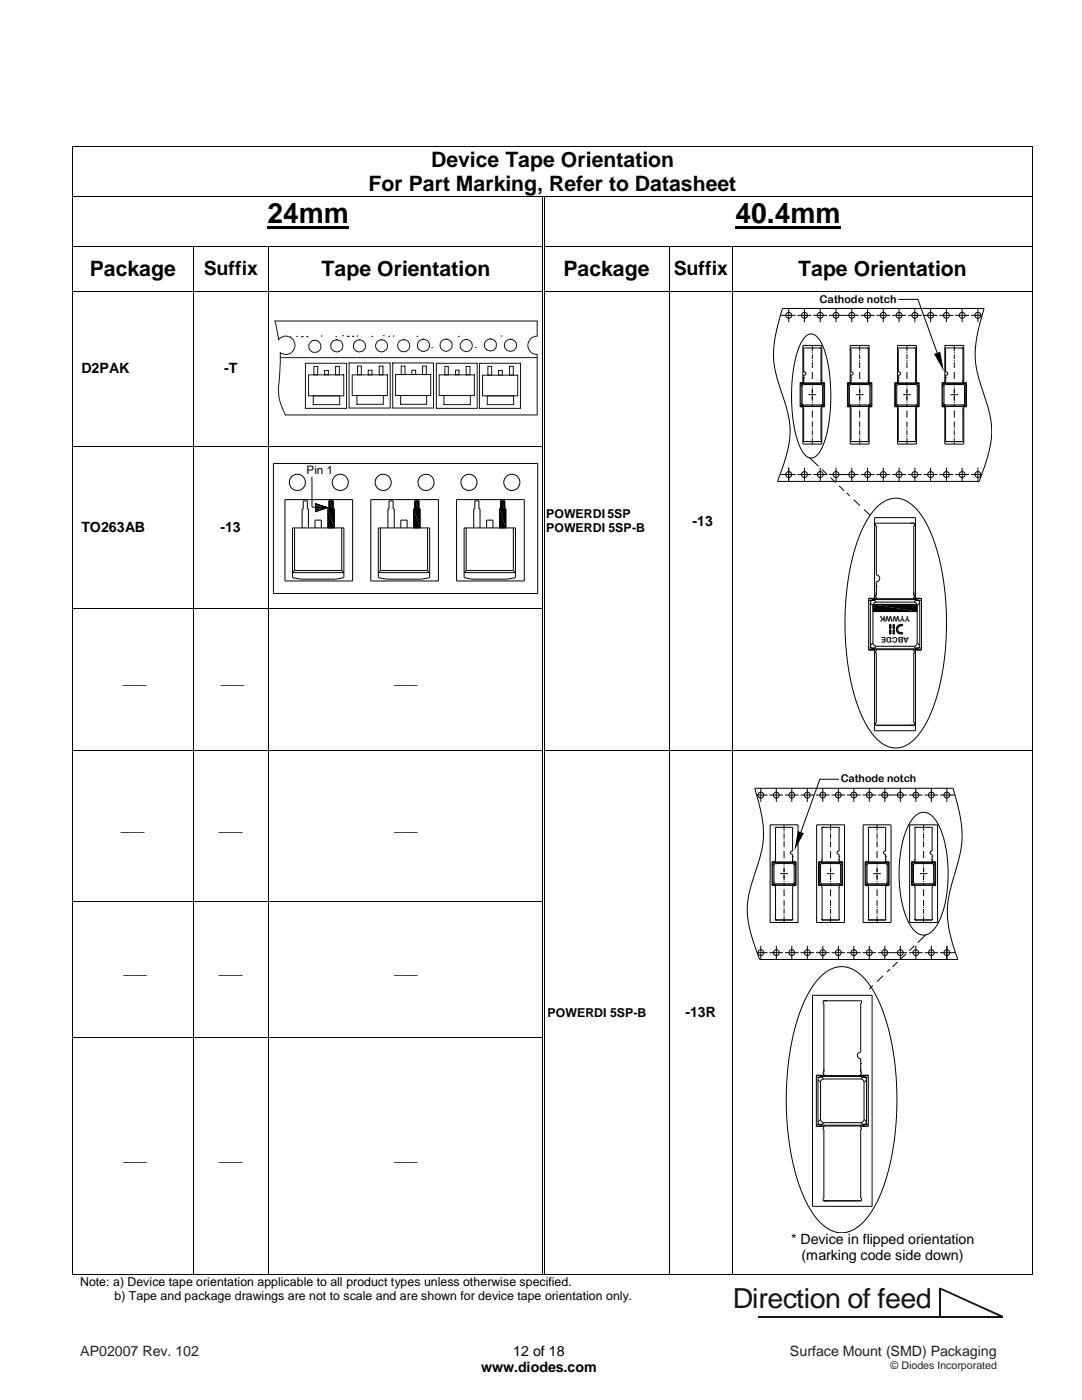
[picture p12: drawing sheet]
<svg xmlns="http://www.w3.org/2000/svg" width="216mm" height="279mm" viewBox="0 0 216 279" stroke-linecap="round" stroke-linejoin="round" font-family="sans-serif">
<g fill="#000">
<path d="M186.4 70.6l1.2-.4 .7 3.9zM65.6 100l.9 1.6h-.9zM65.6 100h.9v1.6zM82.8 100l.8 1.6h-.8zM82.8 100h.8v1.6zM99.9 100l.8 1.6h-.8zM99.9 100h.8v1.6zM62.9 100.4l1.3 .5h-1.3zM62.9 100.9l1.3 .2h-1.3zM62.9 100.9h1.3v.2zM62.9 101.1l1.3 .1h-1.3zM62.9 101.1h1.3v.1z"/>
<path d="M62.9 101.2l1.3 .1h-1.3zM62.9 101.2h1.3v.1zM62.9 101.6h1.3l-1.3 .4zM62.9 101.3l1.3 .3h-1.3zM62.9 101.3h1.3v.3zM64.2 100.9l.7 .2h-.7zM64.2 101.1l.7 .1h-.7zM64.2 101.1h.7v.1zM64.2 101.3h.7l-.7 .3zM64.2 101.2l.7 .1h-.7zM64.2 101.2h.7v.1zM64.9 101.1l.3 .1h-.3z"/>
<path d="M64.9 101.2h.3l-.3 .1zM65.4 101.6l1.3 3.8h-1.3zM65.4 101.6h1.3v3.8zM82.6 101.6l1.2 3.8h-1.2zM82.6 101.6h1.2v3.8zM99.7 101.6l1.2 3.8h-1.2zM99.7 101.6h1.2v3.8zM174.2 120.6l8.8 1.5h-8.8zM174.2 120.6h8.8v1.5zM177.5 124.6l.3 .9h-.3zM177.5 124.6h.3v.9zM177.5 125.7l.3 .8h-.3z"/>
<path d="M177.5 125.7h.3v.8zM178.2 124.6l.3 .9h-.3zM178.2 124.6h.3v.9zM178.2 125.7l.3 .8h-.3zM178.2 125.7h.3v.8zM178.8 125.6l.3 .1zM178.8 125.7l.4 .1zM178.8 125.4l.3 .1zM178.8 125.5l.3 .1h-.3zM178.8 125.5h.3v.1zM178.9 125.8l.3 .1zM178.9 125.3l.2 .1h-.3z"/>
<path d="M178.9 125.3h.3l-.1 .1zM178.9 125.9h.3zM178.9 125.2l.3 .1zM178.9 125.2h.3zM178.9 125.9l.4 .2h-.3zM178.9 125.9l.4 .2zM179 125.1l.2 .1h-.3zM179 125.1h.3l-.1 .1zM179 126.1l.5 .1zM179 125l.3 .1zM179 125h.4zM179.1 126.2h.6z"/>
<path d="M179.1 124.9l.3 .1zM179.1 124.9h.5zM179.1 126.2l.7 .1zM179.1 126.3l1 .1h-.8zM179.1 126.3h1v.1zM179.1 124.9h.7zM179.1 124.9h1zM179.3 126.4l.8 .1zM179.3 126.4h.8v.1zM179.1 124.9l.2-.1 .8 .1zM179.3 124.8h.8v.1zM179.5 126.5h.6z"/>
<path d="M179.3 124.8h.8zM179.5 124.7l.6 .1zM179.5 124.7h.6zM179.7 124.6l.4 .1zM159.2 165.9l1.2 .4-1.9 3.4z"/>
<path d="M14.4 29.2h.2v.2h-.2z" fill-rule="evenodd"/>
<path d="M14.4 29.2h.2v.2h-.2z" fill-rule="evenodd"/>
<path d="M14.4 39.1h.2v.2h-.2z" fill-rule="evenodd"/>
<path d="M108.3 39.1h.1v.2h-.1z" fill-rule="evenodd"/>
<path d="M206 29.2h.2v.2h-.2z" fill-rule="evenodd"/>
<path d="M206 29.2h.2v.2h-.2z" fill-rule="evenodd"/>
<path d="M206 39.1h.2v.2h-.2z" fill-rule="evenodd"/>
<path d="M14.4 49h.2v.2h-.2z" fill-rule="evenodd"/>
<path d="M14.4 58h.2v.2h-.2z" fill-rule="evenodd"/>
<path d="M38.4 49h.2v.2h-.2z" fill-rule="evenodd"/>
<path d="M38.4 58h.2v.2h-.2z" fill-rule="evenodd"/>
<path d="M53.3 45.1h16.3v.6h-16.3z" fill-rule="evenodd"/>
<path d="M53.4 49h.2v.2h-.2z" fill-rule="evenodd"/>
<path d="M53.4 58h.2v.2h-.2z" fill-rule="evenodd"/>
<path d="M108.3 49h.1v.2h-.1z" fill-rule="evenodd"/>
<path d="M108.3 58h.1v.2h-.1z" fill-rule="evenodd"/>
<path d="M108.6 49h.2v.2h-.2z" fill-rule="evenodd"/>
<path d="M108.6 58h.2v.2h-.2z" fill-rule="evenodd"/>
<path d="M133.4 49h.2v.2h-.2z" fill-rule="evenodd"/>
<path d="M133.4 58h.2v.2h-.2z" fill-rule="evenodd"/>
<path d="M146.1 49h.2v.2h-.2z" fill-rule="evenodd"/>
<path d="M146.1 58h.2v.2h-.2z" fill-rule="evenodd"/>
<path d="M146.8 45.1h21v.6h-21z" fill-rule="evenodd"/>
<path d="M206 49h.2v.2h-.2z" fill-rule="evenodd"/>
<path d="M206 58h.2v.2h-.2z" fill-rule="evenodd"/>
<path d="M14.4 88.9h.2v.2h-.2z" fill-rule="evenodd"/>
<path d="M38.4 88.9h.2v.2h-.2z" fill-rule="evenodd"/>
<path d="M53.4 88.9h.2v.2h-.2z" fill-rule="evenodd"/>
<path d="M108.3 88.9h.1v.2h-.1z" fill-rule="evenodd"/>
<path d="M108.6 88.9h.2v.2h-.2z" fill-rule="evenodd"/>
<path d="M133.4 88.9h.2v.2h-.2z" fill-rule="evenodd"/>
<path d="M146.1 88.9h.2v.2h-.2z" fill-rule="evenodd"/>
<path d="M206 88.9h.2v.2h-.2z" fill-rule="evenodd"/>
<path d="M14.4 121.4h.2v.2h-.2z" fill-rule="evenodd"/>
<path d="M38.4 121.4h.2v.2h-.2z" fill-rule="evenodd"/>
<path d="M53.4 121.4h.2v.2h-.2z" fill-rule="evenodd"/>
<path d="M108.3 121.4h.1v.2h-.1z" fill-rule="evenodd"/>
<path d="M108.6 121.4h.2v.2h-.2z" fill-rule="evenodd"/>
<path d="M133.4 121.4h.2v.2h-.2z" fill-rule="evenodd"/>
<path d="M146.1 121.4h.2v.2h-.2z" fill-rule="evenodd"/>
<path d="M206 121.4h.2v.2h-.2z" fill-rule="evenodd"/>
<path d="M14.4 149.7h.2v.2h-.2z" fill-rule="evenodd"/>
<path d="M38.4 149.7h.2v.2h-.2z" fill-rule="evenodd"/>
<path d="M53.4 149.7h.2v.2h-.2z" fill-rule="evenodd"/>
<path d="M108.3 149.7h.1v.2h-.1z" fill-rule="evenodd"/>
<path d="M108.6 149.7h.2v.2h-.2z" fill-rule="evenodd"/>
<path d="M133.4 149.7h.2v.2h-.2z" fill-rule="evenodd"/>
<path d="M146.1 149.7h.2v.2h-.2z" fill-rule="evenodd"/>
<path d="M206 149.7h.2v.2h-.2z" fill-rule="evenodd"/>
<path d="M14.4 179.8h.2v.1h-.2z" fill-rule="evenodd"/>
<path d="M38.4 179.8h.2v.1h-.2z" fill-rule="evenodd"/>
<path d="M53.4 179.8h.2v.1h-.2z" fill-rule="evenodd"/>
<path d="M108.3 179.8h.1v.1h-.1z" fill-rule="evenodd"/>
<path d="M108.6 179.8h.2v.1h-.2z" fill-rule="evenodd"/>
<path d="M133.4 179.8h.2v.1h-.2z" fill-rule="evenodd"/>
<path d="M146.1 179.8h.2v.1h-.2z" fill-rule="evenodd"/>
<path d="M206 179.8h.2v.1h-.2z" fill-rule="evenodd"/>
<path d="M14.4 207h.2v.2h-.2z" fill-rule="evenodd"/>
<path d="M38.4 207h.2v.2h-.2z" fill-rule="evenodd"/>
<path d="M53.4 207h.2v.2h-.2z" fill-rule="evenodd"/>
<path d="M108.3 207h.1v.2h-.1z" fill-rule="evenodd"/>
<path d="M108.6 207h.2v.2h-.2z" fill-rule="evenodd"/>
<path d="M133.4 207h.2v.2h-.2z" fill-rule="evenodd"/>
<path d="M146.1 207h.2v.2h-.2z" fill-rule="evenodd"/>
<path d="M206 207h.2v.2h-.2z" fill-rule="evenodd"/>
<path d="M14.4 254.2h.2v.2h-.2z" fill-rule="evenodd"/>
<path d="M14.4 254.2h.2v.2h-.2z" fill-rule="evenodd"/>
<path d="M38.4 254.2h.2v.2h-.2z" fill-rule="evenodd"/>
<path d="M53.4 254.2h.2v.2h-.2z" fill-rule="evenodd"/>
<path d="M108.3 254.2h.1v.2h-.1z" fill-rule="evenodd"/>
<path d="M133.4 254.2h.2v.2h-.2z" fill-rule="evenodd"/>
<path d="M146.1 254.2h.2v.2h-.2z" fill-rule="evenodd"/>
<path d="M206 254.2h.2v.2h-.2z" fill-rule="evenodd"/>
<path d="M206 254.2h.2v.2h-.2z" fill-rule="evenodd"/>
</g>
<g fill="none" stroke="#000" stroke-width=".2">
<path d="M14.5 29.4v9.7M14.5 39.3v9.7M14.6 29.3h191.4M14.6 39.2h93.7M108.3 39.3v9.7M108.4 39.2h97.6M108.7 39.3v9.7M206.1 29.4v9.7M206.1 39.3v9.7M14.5 49.2v8.8M14.5 58.2v30.7M14.6 49.1h23.8"/>
<path d="M14.6 58.1h23.8M38.5 49.2v8.8M38.5 58.2v30.7M38.6 49.1h14.8M38.6 58.1h14.8M53.5 49.2v8.8M53.5 58.2v30.7M53.6 49.1h54.7M53.6 58.1h54.7M108.3 49.2v8.8M108.3 58.2v30.7M108.7 49.2v8.8"/>
<path d="M108.7 58.2v30.7M108.8 49.1h24.6M108.8 58.1h24.6M133.5 49.2v8.8M133.5 58.2v30.7M133.6 49.1h12.5M133.6 58.1h12.5M146.2 49.2v8.8M146.2 58.2v30.7M146.3 49.1h59.7M146.3 58.1h59.7M179.3 59.7h3.9l3.8 10.7"/>
<path d="M206.1 49.2v8.8M206.1 58.2v30.7M155.7 62.9h3.1M156.1 61.6h40.3a26.1 26.1 0 0 0-1.7 10.9v.5a43.8 43.8 0 0 0 2.4 8 17 17 0 0 1-.6 11.8l-1.1 3.3h-40.3l.8-2.2a18.6 18.6 0 0 0 1.3-11.3l-.7-2.6a36.2 36.2 0 0 1-2-7 23.2 23.2 0 0 1 1.3-10.3zM157.4 61.6v2.7M159.1 62.9h2.8M159.7 76.6h.5v-7.7h3.8v7.7h.5M159.7 76.4h4.8M159.8 76.8v3.9M159.8 76.8l.3 .3M160.1 77.1v3.4M160.1 76.5l-.3 .3"/>
<path d="M160.1 76.5h4M160.1 76.5l.3 .2M160.2 76.4h-.5v4.8h.5M160.4 76.5v-1.6l.3-.1 .1-.3-.2-.2-.2-.1-.1-4.8h3.6l-.1 7.1M160.4 76.7l-.3 .4M160.4 76.7h3.4M160.5 75.4h.1M160.5 61.6v2.7M160.7 67.2a1.6 1.6 0 0 1 2.7 .4 19.8 19.8 0 0 1 2.4 9.9 26.5 26.5 0 0 1-2 12.4l-.4 .4a1.72 1.72 0 0 1-1.5 1.1 1.72 1.72 0 0 1-1.6-1.1 21.3 21.3 0 0 1-2.4-10.6 24.5 24.5 0 0 1 2.1-11.6zM161.3 78.8h1.6M162.1 68.9v1.2M162.1 70.3v.2"/>
<path d="M162.1 70.7v1M162.1 71.9v.2M162.1 72.3v1.1M162.1 74.2v1.4M162.1 76.4v.5M162.1 77.1v.2M162.1 77.5v1M162.1 78.7v.2M162.1 79.1v1M162.3 62.9h2.7M163.7 61.6v2.7M163.8 76.7l.3 .4"/>
<path d="M164 76.4h.5v4.8h-.5M164.1 76.5l.3 .3M164.1 76.5l-.3 .2M164.1 77.1v3.4M164.4 76.8v3.9M164.4 76.8l-.3 .3M165.4 62.9h5.9M166.8 61.6v2.7M169.1 76.6h.5v-7.7h3.8v7.7h.6M169.1 76.4h4.9M169.3 76.8v3.9M169.3 76.8l.2 .3"/>
<path d="M169.5 77.1v3.4M169.6 76.5l-.3 .3M169.6 76.5h3.9M169.6 76.5l.2 .2M169.6 76.4h-.5v4.8h.5M169.8 76.5v-1.6a.33 .33 0 0 0 .4-.4 .33 .33 0 0 0-.4-.3l-.1-4.8h3.6v7.1M169.8 76.7l-.3 .4M169.8 76.7h3.5M169.9 75.4h.1M170 61.6v2.7M170.8 78.8h1.5M171.5 68.9v1.2"/>
<path d="M171.5 70.3v.2M171.5 70.7v1M171.5 71.9v.2M171.5 72.3v1.1M171.5 74.2v1.4M171.5 76.4v.5M171.5 77.1v.2M171.5 77.5v1M171.5 78.7v.2M171.5 79.1v1M171.7 62.9h2.8M173.1 61.6v2.7"/>
<path d="M173.3 76.7l.3 .4M173.4 76.4h.6v4.8h-.6M173.5 76.5l.3 .3M173.5 76.5l-.2 .2M173.6 77.1v3.4M173.8 76.8v3.9M173.8 76.8l-.2 .3M174.9 62.9h2.7M176.2 61.6v2.7M178 62.9h2.8M178.5 76.6h.6v-7.7h3.8v7.7h.5M178.5 76.4h4.9"/>
<path d="M178.7 76.8v3.9M178.7 76.8l.2 .3M178.9 77.1v3.4M179 76.5l-.3 .3M179 76.5h3.9M179 76.5l.2 .2M179.1 76.4h-.6v4.8h.6M179.2 76.5v-1.6a.33 .33 0 0 0 .5-.4 .33 .33 0 0 0-.5-.3v-4.8h3.6l-.1 7.1M179.2 76.7l-.3 .4M179.2 76.7h3.5M179.4 75.4h.1M179.4 61.6v2.7"/>
<path d="M180.2 78.8h1.5M181 68.9v1.2M181 70.3v.2M181 70.7v1M181 71.9v.2M181 72.3v1.1M181 74.2v1.4M181 76.4v.5M181 77.1v.2M181 77.5v1M181 78.7v.2M181 79.1v1"/>
<path d="M181.2 62.9h2.7M182.5 61.6v2.7M182.7 76.7l.3 .4M182.9 76.4h.5v4.8h-.5M182.9 76.5l.4 .3M182.9 76.5l-.2 .2M183 77.1v3.4M183.3 76.8v3.9M183.3 76.8l-.3 .3M184.3 62.9h2.8M185.7 61.6v2.7M187.5 62.9h2.7"/>
<path d="M188 76.6h.5v-7.7h3.8v7.7h.6M188 76.4h4.9M188.1 76.8v3.9M188.1 76.8l.3 .3M188.4 77.1v3.4M188.4 76.5l-.3 .3M188.4 76.5h4M188.4 76.5l.3 .2M188.5 76.4h-.5v4.8h.5M188.7 76.5v-1.6a.33 .33 0 0 0 .4-.4 .33 .33 0 0 0-.4-.3l-.1-4.8h3.6l-.1 7.1M188.7 76.7l-.3 .4M188.7 76.7h3.4"/>
<path d="M188.8 75.4h.1M188.8 61.6v2.7M189.6 78.8h1.6M190.4 68.9v1.2M190.4 70.3v.2M190.4 70.7v1M190.4 71.9v.2M190.4 72.3v1.1M190.4 74.2v1.4M190.4 76.4v.5M190.4 77.1v.2M190.4 77.5v1"/>
<path d="M190.4 78.7v.2M190.4 79.1v1M190.6 62.9h2.8M192 61.6v2.7M192.1 76.7l.4 .4M192.3 76.4h.6v4.8h-.6M192.4 76.5l.3 .3M192.4 76.5l-.3 .2M192.5 77.1v3.4M192.7 76.8v3.9M192.7 76.8l-.2 .3M193.8 62.9h2.2"/>
<path d="M195.1 61.6v2.7M14.5 89.1v32.3M14.6 89h23.8M38.5 89.1v32.3M38.6 89h14.8M53.5 89.1v32.3M53.6 89h54.7M54.6 92.5h52.7v26h-52.7zM56.9 99.7h13.5v16.2h-13.5zM62.2 95.2l.1 6M65.6 100h.9v1.6h.2v3.8h-1.3v-3.8h.2zM74 99.7h13.5v16.2h-13.5z"/>
<path d="M82.8 100h.8v1.6h.2v3.8h-1.2v-3.8h.2zM91.1 99.7h13.5v16.2h-13.5zM99.9 100h.8v1.6h.2v3.8h-1.2v-3.8h.2zM108.3 89.1v32.3M108.7 89.1v32.3M133.5 89.1v32.3M146.2 89.1v32.3M155.7 94.7h3.1M157.4 93.3v2.8M159.1 94.7h2.8M159.7 81h.5v7.6h3.8v-7.6h.5M159.7 81.1h4.8"/>
<path d="M159.8 80.7l.3 .4M160.1 80.5l.3 .3M160.1 80.5l-.3 .2M160.1 81.1h4M160.4 81.1l-.1 7h3.6l-.1-7M160.4 80.8h3.4M160.4 80.8l-.3 .3M160.5 93.3v2.8M161.6 91.4l1.7 1.6M162.1 80.3v.1M162.1 80.7v.4M162.1 81.9v1.4"/>
<path d="M162.1 84.1v1.2M162.1 85.5v.2M162.1 85.9v1M162.1 87.1v.2M162.1 87.4v1.2M162.3 94.7h2.7M163.7 93.3v2.8M163.8 80.8l.3 .3M164 93.7l1 1M164.1 80.5l-.3 .3M164.1 80.5l.3 .2M164.4 80.7l-.3 .4"/>
<path d="M165.4 94.7h5.9M165.7 95.3l1 1M166.8 93.3v2.8M167.4 97l1 .9M168.9 98.4l.7 .5M169.1 81h.5v7.6h3.8v-7.6h.6M169.1 81.1h4.9M169.3 80.7l.3 .4M169.5 80.5l.3 .3M169.5 80.5l-.2 .2M169.6 81.1h3.9M169.8 81.1l-.1 7h3.6v-7"/>
<path d="M169.8 80.8h3.5M169.8 80.8l-.2 .3M170 93.3v2.8M170.4 99.7l1.2 1.2M171.5 80.3v.1M171.5 80.7v.4M171.5 81.9v1.4M171.5 84.1v1.2M171.5 85.5v.2M171.5 85.9v1M171.5 87.1v.2M171.5 87.4v1.2"/>
<path d="M171.7 94.7h2.8M173.1 93.3v2.8M173.3 80.8l.2 .3M173.6 80.5l-.3 .3M173.6 80.5l.2 .2M173.8 80.7l-.3 .4M174.9 94.7h2.7M176.2 93.3v2.8M178 94.7h2.8M178.5 81h.6v7.6h3.8v-7.6h.5M178.5 81.1h4.9M178.7 80.7l.3 .4"/>
<path d="M178.9 80.5l.3 .3M178.9 80.5l-.2 .2M179 81.1h3.9M179.2 81.1v7h3.6l-.1-7M179.2 80.8h3.5M179.2 80.8l-.2 .3M179.4 93.3v2.8M181 80.3v.1M181 80.7v.4M181 81.9v1.4M181 84.1v1.2M181 85.5v.2"/>
<path d="M181 85.9v1M181 87.1v.2M181 87.4v1.2M181.2 94.7h2.7M182.5 93.3v2.8M182.7 80.8l.2 .3M183 80.5l-.3 .3M183 80.5l.3 .2M183.3 80.7l-.4 .4M184.3 94.7h2.8M185.7 93.3v2.8M187.5 94.7h2.7"/>
<path d="M188 81h.5v7.6h3.8v-7.6h.6M188 81.1h4.9M188.1 80.7l.3 .4M188.4 80.5l.3 .3M188.4 80.5l-.3 .2M188.4 81.1h4M188.7 81.1l-.1 7h3.6l-.1-7M188.7 80.8h3.4M188.7 80.8l-.3 .3M188.8 93.3v2.8M190.4 80.3v.1M190.4 80.7v.4"/>
<path d="M190.4 81.9v1.4M190.4 84.1v1.2M190.4 85.5v.2M190.4 85.9v1M190.4 87.1v.2M190.4 87.4v1.2M190.6 94.7h2.8M192 93.3v2.8M192.1 80.8l.3 .3M192.5 80.5l-.4 .3M192.5 80.5l.2 .2M192.7 80.7l-.3 .4"/>
<path d="M193.8 94.7h2.1M195.1 93.3v2.8M206.1 89.1v32.3M58.4 105.4h10.2v9.9l-1.6 .3h-7l-1.6-.3zM58.8 105.4v8.5M58.8 113.9l-.4 .4h10.2l-.4-.4M58.8 113.9h9.4M60.3 105.4v-3.8h.2v-1.6h.8v1.6h.2v3.8M62.3 101.2h2.9M62.9 105.4v-1.6h1.2v1.6M63 100.5l2 .7v.1h-.7v-.3v.3h-1.3zM63 101.3h1.3v.4l-1.3 .4z"/>
<path d="M63 100.5l2.3 .8-2.3 .8zM64.3 101.3h.7v.1l-.7 .3zM65 101.2l.3 .1h-.3zM65 101.3h.3l-.3 .1zM65.4 105.4v-3.8h.2v-1.6h.9v1.6h.2v3.8M68.2 105.4v8.5M75.5 105.4h10.2v9.9l-1.6 .3h-7l-1.6-.3zM75.9 113.9l-.4 .4h10.2l-.4-.4M75.9 113.9h9.4M75.9 105.4v8.5M77.4 105.4v-3.8h.2v-1.6h.8v1.6h.3v3.8M80 105.4v-1.6h1.2v1.6"/>
<path d="M82.6 105.4v-3.8h.2v-1.6h.8v1.6h.2v3.8M85.3 105.4v8.5M92.6 105.4h10.3v9.9l-1.7 .3h-7l-1.6-.3zM93 113.9l-.4 .4h10.3l-.5-.4M93 113.9h9.4M93 105.4v8.5M94.5 105.4v-3.8h.2v-1.6h.9v1.6h.2v3.8M97.1 105.4v-1.6h1.3v1.6M99.7 105.4v-3.8h.2v-1.6h.8v1.6h.2v3.8M102.4 105.4v8.5M172.4 101.7l1.2 1.1M173.3 119.8h1.2v-16.5h8.2v16.5h1.2"/>
<path d="M173.3 119.5h10.6M174.4 119.7l-.5 .2-.2 .4M174.4 119.7h8.4M174.4 119.7l.5 .5M174.5 119.4h-1.2v10.3h1.2M174.9 119.7v-.5h-.2v-.4h.2v-2.7a.68 .68 0 0 0 .6-.7 .68 .68 0 0 0-.6-.7v-9.8h-.2v-.5h7.8v.5h-.2v13.9h.2v.4h-.2v.5M175 117.1h.1M175.1 101.1a4.9 4.9 0 0 1 7.7 .4 25.9 25.9 0 0 1 5.1 12.5 54.7 54.7 0 0 1-1.9 27.8 12.8 12.8 0 0 1-5.3 7 4.9 4.9 0 0 1-6-1.6 24.6 24.6 0 0 1-5-11.5 55.2 55.2 0 0 1 1.6-28.4 17.1 17.1 0 0 1 3.8-6.2zM182.7 119.4h1.2v10.3h-1.2M182.8 119.7l.5 .2 .2 .4M182.8 119.7l-.5 .5M14.5 121.6v28.1"/>
<path d="M14.6 121.5h23.8M38.5 121.6v28.1M38.6 121.5h14.8M53.5 121.6v28.1M53.6 121.5h54.7M108.3 121.6v28.1M108.7 121.6v28.1M133.5 121.6v28.1M146.2 121.6v28.1M173.3 129.3h1.2v16.5h8.2v-16.5h1.2M173.3 129.7h10.6M173.7 128.8l.2 .6 .5 .1"/>
<path d="M173.7 120.3v8.5M173.7 120.3l.5 .6v7.4M174.2 128.3l.2 .5 .5 .2M174.2 128.3l-.5 .5M174.2 120.6h8.8v1.5h-8.8zM174.4 129.5h8.4M174.9 129.5v.5h-.2v.3h.2v13.9h-.2v.5h7.8v-.5h-.2v-13.9h.2v-.3h-.2v-.5M174.9 120.2l-.5 .2-.2 .4M174.9 129h7.4M174.9 120.2h7.4M174.9 129l-.5 .5M177.5 124.6h.3v.9h-.3z"/>
<path d="M177.5 125.7h.3v.8h-.3zM178.2 124.6h.3v.9h-.3zM178.2 125.7h.3v.8h-.3zM179.7 124.6h.4v.3a.71 .71 0 0 0-1 .5 .71 .71 0 0 0 .7 .9M179.9 124.6a.98 .98 0 0 0-1 1.1 .98 .98 0 0 0 1.2 .8v-.2h-.3M182.3 120.2l.5 .2 .2 .5M182.3 129l.5 .5M183 128.3l-.2 .5-.5 .2M183 120.9v7.4M183 128.3l.5 .5M183.5 128.8l-.2 .6-.5 .1M183.5 120.3v8.5"/>
<path d="M183.5 120.3l-.5 .6M206.1 121.6v28.1M14.5 149.9v29.9M14.6 149.8h23.8M38.5 149.9v29.9M38.6 149.8h14.8M53.5 149.9v29.9M53.6 149.8h54.7M108.3 149.9v29.9M108.7 149.9v29.9M108.8 149.8h24.6M133.5 149.9v29.9"/>
<path d="M133.6 149.8h12.5M146.2 149.9v29.9M146.3 149.8h59.7M150.6 157.3h39.6a30.5 30.5 0 0 1 1.8 9.7 22.5 22.5 0 0 1-1.2 6.4 26.7 26.7 0 0 0-1.8 8.2 25.1 25.1 0 0 0 2.1 9.9h-39.5a29.1 29.1 0 0 1-2.5-10.1 21.6 21.6 0 0 1 1.5-6.9 20.8 20.8 0 0 0 1.7-9.6l-.5-3.3zM151 158.7h2.2M151.8 157.3v2.7M153.5 158.7h2.8M154.9 157.3v2.7M156.6 158.7h2.8M158 157.3v2.7M159.7 158.7h2.7M161.1 157.3v2.7"/>
<path d="M162.8 158.7h2.7M164.2 157.3v2.7M165.9 158.7h2.7M167.3 157.3v2.7M167.4 155.5h-3.8l-3.8 10.6M169 158.7h2.7M170.4 157.3v2.7M172.1 158.7h2.7M173.5 157.3v2.7M175.2 158.7h5.8M176.6 157.3v2.7M179.7 157.3v2.7"/>
<path d="M181.4 158.7h2.7M182.7 157.3v2.7M184.5 158.7h2.7M185.8 157.3v2.7M187.6 158.7h3M188.9 157.3v2.7M206.1 149.9v29.9M14.5 179.9v27.1M14.6 179.9h23.8M38.5 179.9v27.1M38.6 179.9h14.8M53.5 179.9v27.1"/>
<path d="M53.6 179.9h54.7M108.3 179.9v27.1M108.7 179.9v27.1M133.5 179.9v27.1M146.2 179.9v27.1M153.7 164.6h5.5v19.5h-5.5zM154.1 176.7h4.7M154.1 172h4.7M154.1 176.5h.5M154.1 172.2h.5M154.2 176.3l.3 .3M154.2 172.4v3.9"/>
<path d="M154.2 172.4l.2 .3M154.4 176.1l.3 .3M154.4 172.7v3.4M154.4 176.1l-.2 .2M154.5 172.1l-.3 .3M154.5 176.6h3.9M154.5 172.1h3.9M154.5 172.1l.2 .2M154.6 172h-.5v4.7h.5M154.7 172.3l-.3 .4M154.7 172.1v-7h3.5v4.8a.33 .33 0 0 0-.5 .3 .33 .33 0 0 0 .5 .3v1.6M154.7 176.6v7h3.5v-7"/>
<path d="M154.7 176.4h3.4M154.7 172.3h3.4M154.7 176.4l-.2 .2M155.7 174.4h1.5M156.5 164.6v1.2M156.5 166v.2M156.5 166.4v.9M156.5 167.5v.2M156.5 167.9v1.2M156.5 169.9v1.4M156.5 172v.5M156.5 172.7v.2"/>
<path d="M156.5 173.1v1M156.5 174.3v.2M156.5 174.7v.9M156.5 175.8v.2M156.5 176.2v.5M156.5 177.5v1.4M156.5 179.6v1.2M158.1 172.3l.4 .4M158.1 176.4l.3 .2M158.3 171h.1M158.3 176.5h.5M158.3 172.2h.5"/>
<path d="M158.3 172h.5v4.7h-.5M158.4 172.1l.3 .3M158.4 172.1l-.3 .2M158.5 176.1l-.4 .3M158.5 172.7v3.4M158.5 176.1l.2 .2M158.7 176.3l-.3 .3M158.7 172.4v3.9M158.7 172.4l-.2 .3M162.9 164.6h5.6v19.5h-5.6zM163.3 176.7h4.8M163.3 172h4.8"/>
<path d="M163.3 176.5h.6M163.3 172.2h.6M163.5 176.3l.3 .3M163.5 172.4v3.9M163.5 172.4l.2 .3M163.7 176.1l.3 .3M163.7 172.7v3.4M163.7 176.1l-.2 .2M163.8 172.1l-.3 .3M163.8 176.6h3.9M163.8 172.1h3.9M163.8 172.1l.2 .2"/>
<path d="M163.9 172h-.6v4.7h.6M164 172.3l-.3 .4M164 172.1v-7h3.5l-.1 4.8a.32 .32 0 0 0-.4 .3 .32 .32 0 0 0 .4 .3v1.6M164 176.6v7h3.5l-.1-7M164 176.4h3.4M164 172.3h3.4M164 176.4l-.2 .2M165 174.4h1.5M165.7 164.6v1.2M165.7 166v.2M165.7 166.4v.9M165.7 167.5v.2"/>
<path d="M165.7 167.9v1.2M165.7 169.9v1.4M165.7 172v.5M165.7 172.7v.2M165.7 173.1v1M165.7 174.3v.2M165.7 174.7v.9M165.7 175.8v.2M165.7 176.2v.5M165.7 177.5v1.4M165.7 179.6v1.2M167.4 172.3l.3 .4"/>
<path d="M167.4 176.4l.3 .2M167.5 171h.1M167.6 176.5h.5M167.6 172.2h.5M167.6 172h.5v4.7h-.5M167.7 172.1l.3 .3M167.7 172.1l-.3 .2M167.7 176.1l-.3 .3M167.7 172.7v3.4M167.7 176.1l.3 .2M168 176.3l-.3 .3M168 172.4v3.9"/>
<path d="M168 172.4l-.3 .3M172.2 164.6h5.6v19.5h-5.6zM172.6 176.7h4.8M172.6 172h4.8M172.6 176.5h.6M172.6 172.2h.6M172.8 176.3l.3 .3M172.8 172.4v3.9M172.8 172.4l.2 .3M173 176.1l.3 .3M173 172.7v3.4M173 176.1l-.2 .2"/>
<path d="M173.1 172.1l-.3 .3M173.1 176.6h3.8M173.1 172.1h3.8M173.1 172.1l.2 .2M173.2 172h-.6v4.7h.6M173.3 172.3l-.3 .4M173.3 172.1l-.1-7h3.6l-.1 4.8a.32 .32 0 0 0-.4 .3 .32 .32 0 0 0 .4 .3v1.6M173.3 176.6l-.1 7h3.6l-.1-7M173.3 176.4h3.4M173.3 172.3h3.4M173.3 176.4l-.2 .2M174.3 174.4h1.5"/>
<path d="M175 164.6v1.2M175 166v.2M175 166.4v.9M175 167.5v.2M175 167.9v1.2M175 169.9v1.4M175 172v.5M175 172.7v.2M175 173.1v1M175 174.3v.2M175 174.7v.9M175 175.8v.2"/>
<path d="M175 176.2v.5M175 177.5v1.4M175 179.6v1.2M176.7 172.3l.3 .4M176.7 176.4l.2 .2M176.8 171h.1M176.9 176.5h.5M176.9 172.2h.5M176.9 172h.5v4.7h-.5M176.9 172.1l.4 .3M176.9 172.1l-.2 .2M177 176.1l-.3 .3"/>
<path d="M177 172.7v3.4M177 176.1l.3 .2M177.3 176.3l-.4 .3M177.3 172.4v3.9M177.3 172.4l-.3 .3M181.5 164.6h5.6v19.5h-5.6zM181.9 176.7h4.8M181.9 172h4.8M181.9 176.5h.5M181.9 172.2h.5M182 176.3l.4 .3M182 172.4v3.9"/>
<path d="M182 172.4l.3 .3M182.3 176.1l.3 .3M182.3 172.7v3.4M182.3 176.1l-.3 .2M182.4 172.1l-.4 .3M182.4 176.6h3.8M182.4 172.1h3.8M182.4 172.1l.2 .2M182.4 163a2.42 2.42 0 0 1 4.1 .4 18.4 18.4 0 0 1 2.7 10.6 19.9 19.9 0 0 1-2.6 11.2 2.56 2.56 0 0 1-2.3 1.4 2.56 2.56 0 0 1-2.3-1.4 20.2 20.2 0 0 1-2.6-11.6 18.3 18.3 0 0 1 2.7-10.2zM182.4 172h-.5v4.7h.5M182.6 172.1l-.1-7h3.6l-.1 4.8a.32 .32 0 0 0-.4 .3 .32 .32 0 0 0 .4 .3v1.6M182.6 172.3l-.3 .4"/>
<path d="M182.6 176.6l-.1 7h3.6l-.1-7M182.6 176.4h3.4M182.6 172.3h3.4M182.6 176.4l-.2 .2M183.5 174.4h1.5M184.3 164.6v1.2M184.3 166v.2M184.3 166.4v.9M184.3 167.5v.2M184.3 167.9v1.2M184.3 169.9v1.4M184.3 172v.5"/>
<path d="M184.3 172.7v.2M184.3 173.1v1M184.3 174.3v.2M184.3 174.7v.9M184.3 175.8v.2M184.3 176.2v.5M184.3 177.5v1.4M184.3 179.6v1.2M186 172.3l.3 .4M186 176.4l.2 .2M186.1 171h.1M186.1 176.5h.6"/>
<path d="M186.1 172.2h.6M186.1 172h.6v4.7h-.6M186.2 172.1l.3 .3M186.2 172.1l-.2 .2M186.3 176.1l-.3 .3M186.3 172.7v3.4M186.3 176.1l.2 .2M186.5 176.3l-.3 .3M186.5 172.4v3.9M186.5 172.4l-.2 .3M206.1 179.9v27.1M151.1 190.1h2.1"/>
<path d="M151.8 188.8v2.7M153.5 190.1h2.8M154.9 188.8v2.7M156.5 181v.2M156.5 181.4v1M156.5 182.6v.1M156.5 182.9v1.2M156.6 190.1h2.8M158 188.8v2.7M159.7 190.1h2.7M161.1 188.8v2.7M162.1 198.6h11.9v42.1h-11.9z"/>
<path d="M162.8 190.1h2.7M163.6 195.1a5.5 5.5 0 0 1 8.7 0 26.9 26.9 0 0 1 5.6 13 57.8 57.8 0 0 1-1.8 29.2 15.7 15.7 0 0 1-5.5 7.9 5.3 5.3 0 0 1-6.8-1.1 23 23 0 0 1-5.3-10.7 58.3 58.3 0 0 1 1.1-31.3 20 20 0 0 1 4-7zM164.2 188.8v2.7M165.7 181v.2M165.7 181.4v1M165.7 182.6v.1M165.7 182.9v1.2M165.9 190.1h2.7M167.3 188.8v2.7M169 190.1h2.7M170.4 188.8v2.7M172.1 190.1h2.7"/>
<path d="M173.5 188.8v2.7M174.2 196.7l-.7 .7M175 181v.2M175 181.4v1M175 182.6v.1M175 182.9v1.2M175.2 190.1h5.8M176.2 194.8l-1.2 1.1M176.6 188.8v2.7M177.6 193.4l-.6 .6M179.1 192l-1 1M179.7 188.8v2.7"/>
<path d="M180.8 190.4l-1 1M181.4 190.1h2.7M182.5 188.8l-1.1 .9M182.7 188.8v2.7M184.3 181v.2M184.3 181.4v1M184.3 182.6v.1M184.3 182.9v1.2M184.5 190.1h2.7M184.8 186.5l-1.7 1.6M185.8 188.8v2.7M187.6 190.1h3"/>
<path d="M188.9 188.8v2.7M14.5 207.2v47M14.6 207.1h23.8M38.5 207.2v47M38.6 207.1h14.8M53.5 207.2v47M53.6 207.1h54.7M108.3 207.2v47M108.7 207.2v47M133.5 207.2v47M146.2 207.2v47M162.9 214.7h10.4"/>
<path d="M162.9 215h1.2M163.2 215.5v8.4M163.2 215.5l.5 .5M163.7 216v7.4M163.9 214.8l-.6 .3-.1 .4M163.9 214.8h8.3M163.9 214.8l.5 .5M164.1 214.6h-1.2v10.2h1.2M164.4 214.8v-.5h-.2v-.3h.2v-13.8h-.2v-.5h7.7v.5h-.2v9.8a.67 .67 0 0 0-.6 .6 .67 .67 0 0 0 .6 .7v2.7h.2l-.2 .8M164.4 215.3l-.4 .2-.3 .5M164.4 215.3h7.3M171.7 215.3l.4 .2 .3 .5"/>
<path d="M171.9 212.3h.1M172.1 214.6h1.2v10.2h-1.2M172.1 215h1.2M172.2 214.8l.6 .3 .1 .4M172.2 214.8l-.5 .5M172.4 216v7.4M172.9 215.5v8.4M172.9 215.5l-.5 .5M206.1 207.2v47M162.9 224.7h10.4M162.9 224.4h1.2M163.2 223.9l.3 .5 .4 .2"/>
<path d="M163.7 223.4l.3 .5 .4 .1M163.7 223.4l-.5 .5M163.9 224.6h8.3M164.4 224.5v.6h-.2v.3h.2v13.7h-.2v.6h7.7v-.6h-.2v-13.7h.2v-.3h-.2v-.6M164.4 224h7.3M164.4 224l-.5 .6M171.7 224l.5 .6M172.1 224.4h1.2M172.4 223.4l-.3 .5-.4 .1M172.4 223.4l.5 .5M172.9 223.9l-.3 .5-.4 .2M172.9 223.9l-.3 .5-.4 .1"/>
<path d="M14.6 254.3h23.8M38.6 254.3h14.8M53.6 254.3h54.7M108.4 254.3h25M133.6 254.3h12.5M146.3 254.3h59.7"/>
<circle cx="157.4" cy="62.9" r=".59"/>
<circle cx="160.5" cy="62.9" r=".59"/>
<circle cx="163.7" cy="62.9" r=".59"/>
<circle cx="166.8" cy="62.9" r=".59"/>
<circle cx="170" cy="62.9" r=".59"/>
<circle cx="173.1" cy="62.9" r=".59"/>
<circle cx="176.3" cy="62.9" r=".59"/>
<circle cx="179.4" cy="62.9" r=".59"/>
<circle cx="182.5" cy="62.9" r=".59"/>
<circle cx="185.7" cy="62.9" r=".59"/>
<circle cx="188.8" cy="62.9" r=".59"/>
<circle cx="192" cy="62.9" r=".59"/>
<circle cx="195.1" cy="62.9" r=".59"/>
<circle cx="59.3" cy="96.3" r="1.61"/>
<circle cx="67.9" cy="96.3" r="1.61"/>
<circle cx="76.4" cy="96.3" r="1.61"/>
<circle cx="85" cy="96.3" r="1.61"/>
<circle cx="93.6" cy="96.3" r="1.61"/>
<circle cx="102.1" cy="96.3" r="1.61"/>
<circle cx="157.4" cy="94.7" r=".59"/>
<circle cx="160.5" cy="94.7" r=".59"/>
<circle cx="163.7" cy="94.7" r=".59"/>
<circle cx="166.8" cy="94.7" r=".59"/>
<circle cx="170" cy="94.7" r=".59"/>
<circle cx="173.1" cy="94.7" r=".59"/>
<circle cx="176.3" cy="94.7" r=".59"/>
<circle cx="179.4" cy="94.7" r=".59"/>
<circle cx="182.5" cy="94.7" r=".59"/>
<circle cx="185.7" cy="94.7" r=".59"/>
<circle cx="188.8" cy="94.7" r=".59"/>
<circle cx="192" cy="94.7" r=".59"/>
<circle cx="195.1" cy="94.7" r=".59"/>
<circle cx="151.8" cy="158.7" r=".58"/>
<circle cx="154.9" cy="158.7" r=".58"/>
<circle cx="158" cy="158.7" r=".58"/>
<circle cx="161.1" cy="158.7" r=".58"/>
<circle cx="164.2" cy="158.7" r=".58"/>
<circle cx="167.3" cy="158.7" r=".58"/>
<circle cx="170.4" cy="158.7" r=".58"/>
<circle cx="173.5" cy="158.7" r=".58"/>
<circle cx="176.6" cy="158.7" r=".58"/>
<circle cx="179.7" cy="158.7" r=".58"/>
<circle cx="182.7" cy="158.7" r=".58"/>
<circle cx="185.8" cy="158.7" r=".58"/>
<circle cx="188.9" cy="158.7" r=".58"/>
<circle cx="151.8" cy="190.1" r=".58"/>
<circle cx="154.9" cy="190.1" r=".58"/>
<circle cx="158" cy="190.1" r=".58"/>
<circle cx="161.1" cy="190.1" r=".58"/>
<circle cx="164.2" cy="190.1" r=".58"/>
<circle cx="167.3" cy="190.1" r=".58"/>
<circle cx="170.4" cy="190.1" r=".58"/>
<circle cx="173.5" cy="190.1" r=".58"/>
<circle cx="176.6" cy="190.1" r=".58"/>
<circle cx="179.7" cy="190.1" r=".58"/>
<circle cx="182.7" cy="190.1" r=".58"/>
<circle cx="185.8" cy="190.1" r=".58"/>
<circle cx="188.9" cy="190.1" r=".58"/>
</g>
<g fill="none" stroke="#131516" stroke-width=".2">
<path d="M54.9 64.1h52.3v3a1.84 1.84 0 0 0-1.9 1.8 1.84 1.84 0 0 0 1.9 1.8v12.1h-50.3a10.3 10.3 0 0 1-1.2-6.5l.2-5.9a1.84 1.84 0 0 0 2.6-.4 1.84 1.84 0 0 0-.4-2.6 1.84 1.84 0 0 0-2.5 .4zM55.9 71.4h51.3M57.9 67.2h.1M59.2 67.1h.1M60.2 67.2h.1M60.3 67.2h.1M60.9 72.5h8.3v9h-8.3zM61.2 67.2h.1M61.3 67.2h.1M61.6 74.8h7v4.2h-7zM62.5 79h5.3v1.7h-5.3zM62.6 73.1h.8v1.7h-.8z"/>
<path d="M64.1 67.1h.1M64.8 73.9h.7v.9h-.7zM67 73.1h.7v1.7h-.7zM67 67.2h.1M68.3 67h.1M69.3 67.1h.1M69.5 67.1h.1M69.7 72.4h8.2v9h-8.2zM70.3 74.8h7v4.1h-7zM70.3 67.1h.1M70.4 67.1h.1M71.2 67.1h.1"/>
<path d="M71.2 78.9h5.3v1.8h-5.3zM71.3 73.1h.8v1.7h-.8zM73.5 73.9h.7v.9h-.7zM74.2 67.1h.1M75.7 73.1h.7v1.7h-.7zM76.5 67h.1M77.6 67.1h.1M78.4 72.4h8.1v9h-8.1zM78.4 67.1h.1M78.9 74.7h7v4.2h-7zM79.9 78.9h5.2v1.8h-5.2zM80.1 73.1h.7v1.6h-.7z"/>
<path d="M82.2 73.9h.7v.8h-.7zM83.2 67.1h.1M84.3 73.1h.8v1.6h-.8zM86.1 69.4h.1M87.1 72.5h8.1v9h-8.1zM87.6 74.8h7.1v4.1h-7.1zM88.6 78.9h5.2v1.8h-5.2zM88.8 73.1h.7v1.7h-.7zM90.9 73.9h.7v.9h-.7zM91.5 67.1h.1M93 73.1h.8v1.7h-.8zM95.7 72.5h8.2v9h-8.2z"/>
<path d="M96.3 74.9h7v4.1h-7zM97.2 79h5.3v1.7h-5.3zM97.4 73.1h.7v1.8h-.7zM99.5 73.9h.7v1h-.7zM100 67.1h.1M101.7 73.1h.7v1.8h-.7z"/>
<circle cx="62.8" cy="69.1" r="1.21"/>
<circle cx="67.2" cy="69" r="1.21"/>
<circle cx="71.7" cy="69" r="1.21"/>
<circle cx="76.1" cy="69" r="1.19"/>
<circle cx="80.6" cy="69" r="1.2"/>
<circle cx="84.5" cy="68.9" r="1.23"/>
<circle cx="89" cy="68.9" r="1.21"/>
<circle cx="93" cy="69" r="1.21"/>
<circle cx="97.8" cy="68.8" r="1.21"/>
<circle cx="101.8" cy="68.9" r="1.21"/>
</g>
<path d="M94.8 69.4h.1" fill="none" stroke="#1f1a17" stroke-width=".2"/>
<path d="M151.2 262.9h48.9" fill="none" stroke="#131516" stroke-width=".34"/>
<path d="M187.6 256.9l12.6 5.7-.2 .4-12.5-5.7z" fill="#131516"/>
<path d="M187.6 257v6" fill="none" stroke="#131516" stroke-width=".33"/>
<g font-size="5.6">
<text x="53.3" y="44.5">24mm</text>
<text x="146.8" y="44.5">40.4mm</text>
</g>
<text font-size="5.5" fill="#131516" x="146.2" y="261">Direction of feed</text>
<g font-size="4.2">
<text x="86" y="33.3">Device Tape Orientation</text>
<text x="73.6" y="38.1">For Part Marking, Refer to Datasheet</text>
<text x="17.9" y="55">Package</text>
<text x="64.2" y="55">Tape Orientation</text>
<text x="112.4" y="55">Package</text>
<text x="159.3" y="55">Tape Orientation</text>
</g>
<g font-size="3.9">
<text x="40.6" y="54.9">Suffix</text>
<text x="134.4" y="54.9">Suffix</text>
</g>
<g font-size="2.8">
<text x="16.3" y="74.5">D2PAK</text>
<text x="44.7" y="74.5">-T</text>
<text x="16.3" y="106.1">TO263AB</text>
<text x="44" y="106.1">-13</text>
<text x="138.2" y="104.9">-13</text>
<text x="24.5" y="136.6">___</text>
<text x="44.1" y="136.6">___</text>
<text x="78.7" y="136.6">___</text>
<text x="24.1" y="165.8">___</text>
<text x="43.7" y="165.8">___</text>
<text x="78.7" y="165.8">___</text>
<text x="24.6" y="194.5">___</text>
<text x="43.7" y="194.5">___</text>
<text x="78.7" y="194.5">___</text>
<text x="136.8" y="203">-13R</text>
<text x="24.6" y="231.7">___</text>
<text x="43.7" y="231.7">___</text>
<text x="78.7" y="231.7">___</text>
<text x="157.8" y="248.3">* Device in flipped orientation</text>
<text x="160" y="251.5">(marking code side down)</text>
<text x="96" y="273.8">www.diodes.com</text>
<text x="102.4" y="270.7">12 of 18</text>
</g>
<g font-size="2.8" fill="#231f20">
<text x="16" y="270.7">AP02007 Rev. 102</text>
<text x="157.6" y="270.7">Surface Mount (SMD) Packaging</text>
</g>
<g font-size="2.5">
<text x="109" y="103.4">POWERDI 5SP</text>
<text x="109" y="106.2">POWERDI 5SP-B</text>
<text x="109.3" y="202.9">POWERDI 5SP-B</text>
<text x="16" y="256.7">Note: a) Device tape orientation applicable to all product types unless otherwise specified.</text>
<text x="22.9" y="259.5">b) Tape and package drawings are not to scale and are shown for device tape orientation only.</text>
</g>
<text font-size="2.3" x="61.2" y="94.7">Pin 1</text>
<text font-size="2.2" x="163.5" y="60.4">Cathode notch</text>
<text font-size="2.1" x="167.7" y="156.2">Cathode notch</text>
<text font-size="2.1" fill="#231f20" x="177.7" y="273.3">© Diodes Incorporated</text>
<g font-size="1.6">
<text x="181.5" y="122.9" transform="rotate(180 181.5 122.9)">YYWWK</text>
<text x="181.4" y="127.2" transform="rotate(180 181.4 127.2)">ABCDE</text>
</g>
</svg>
